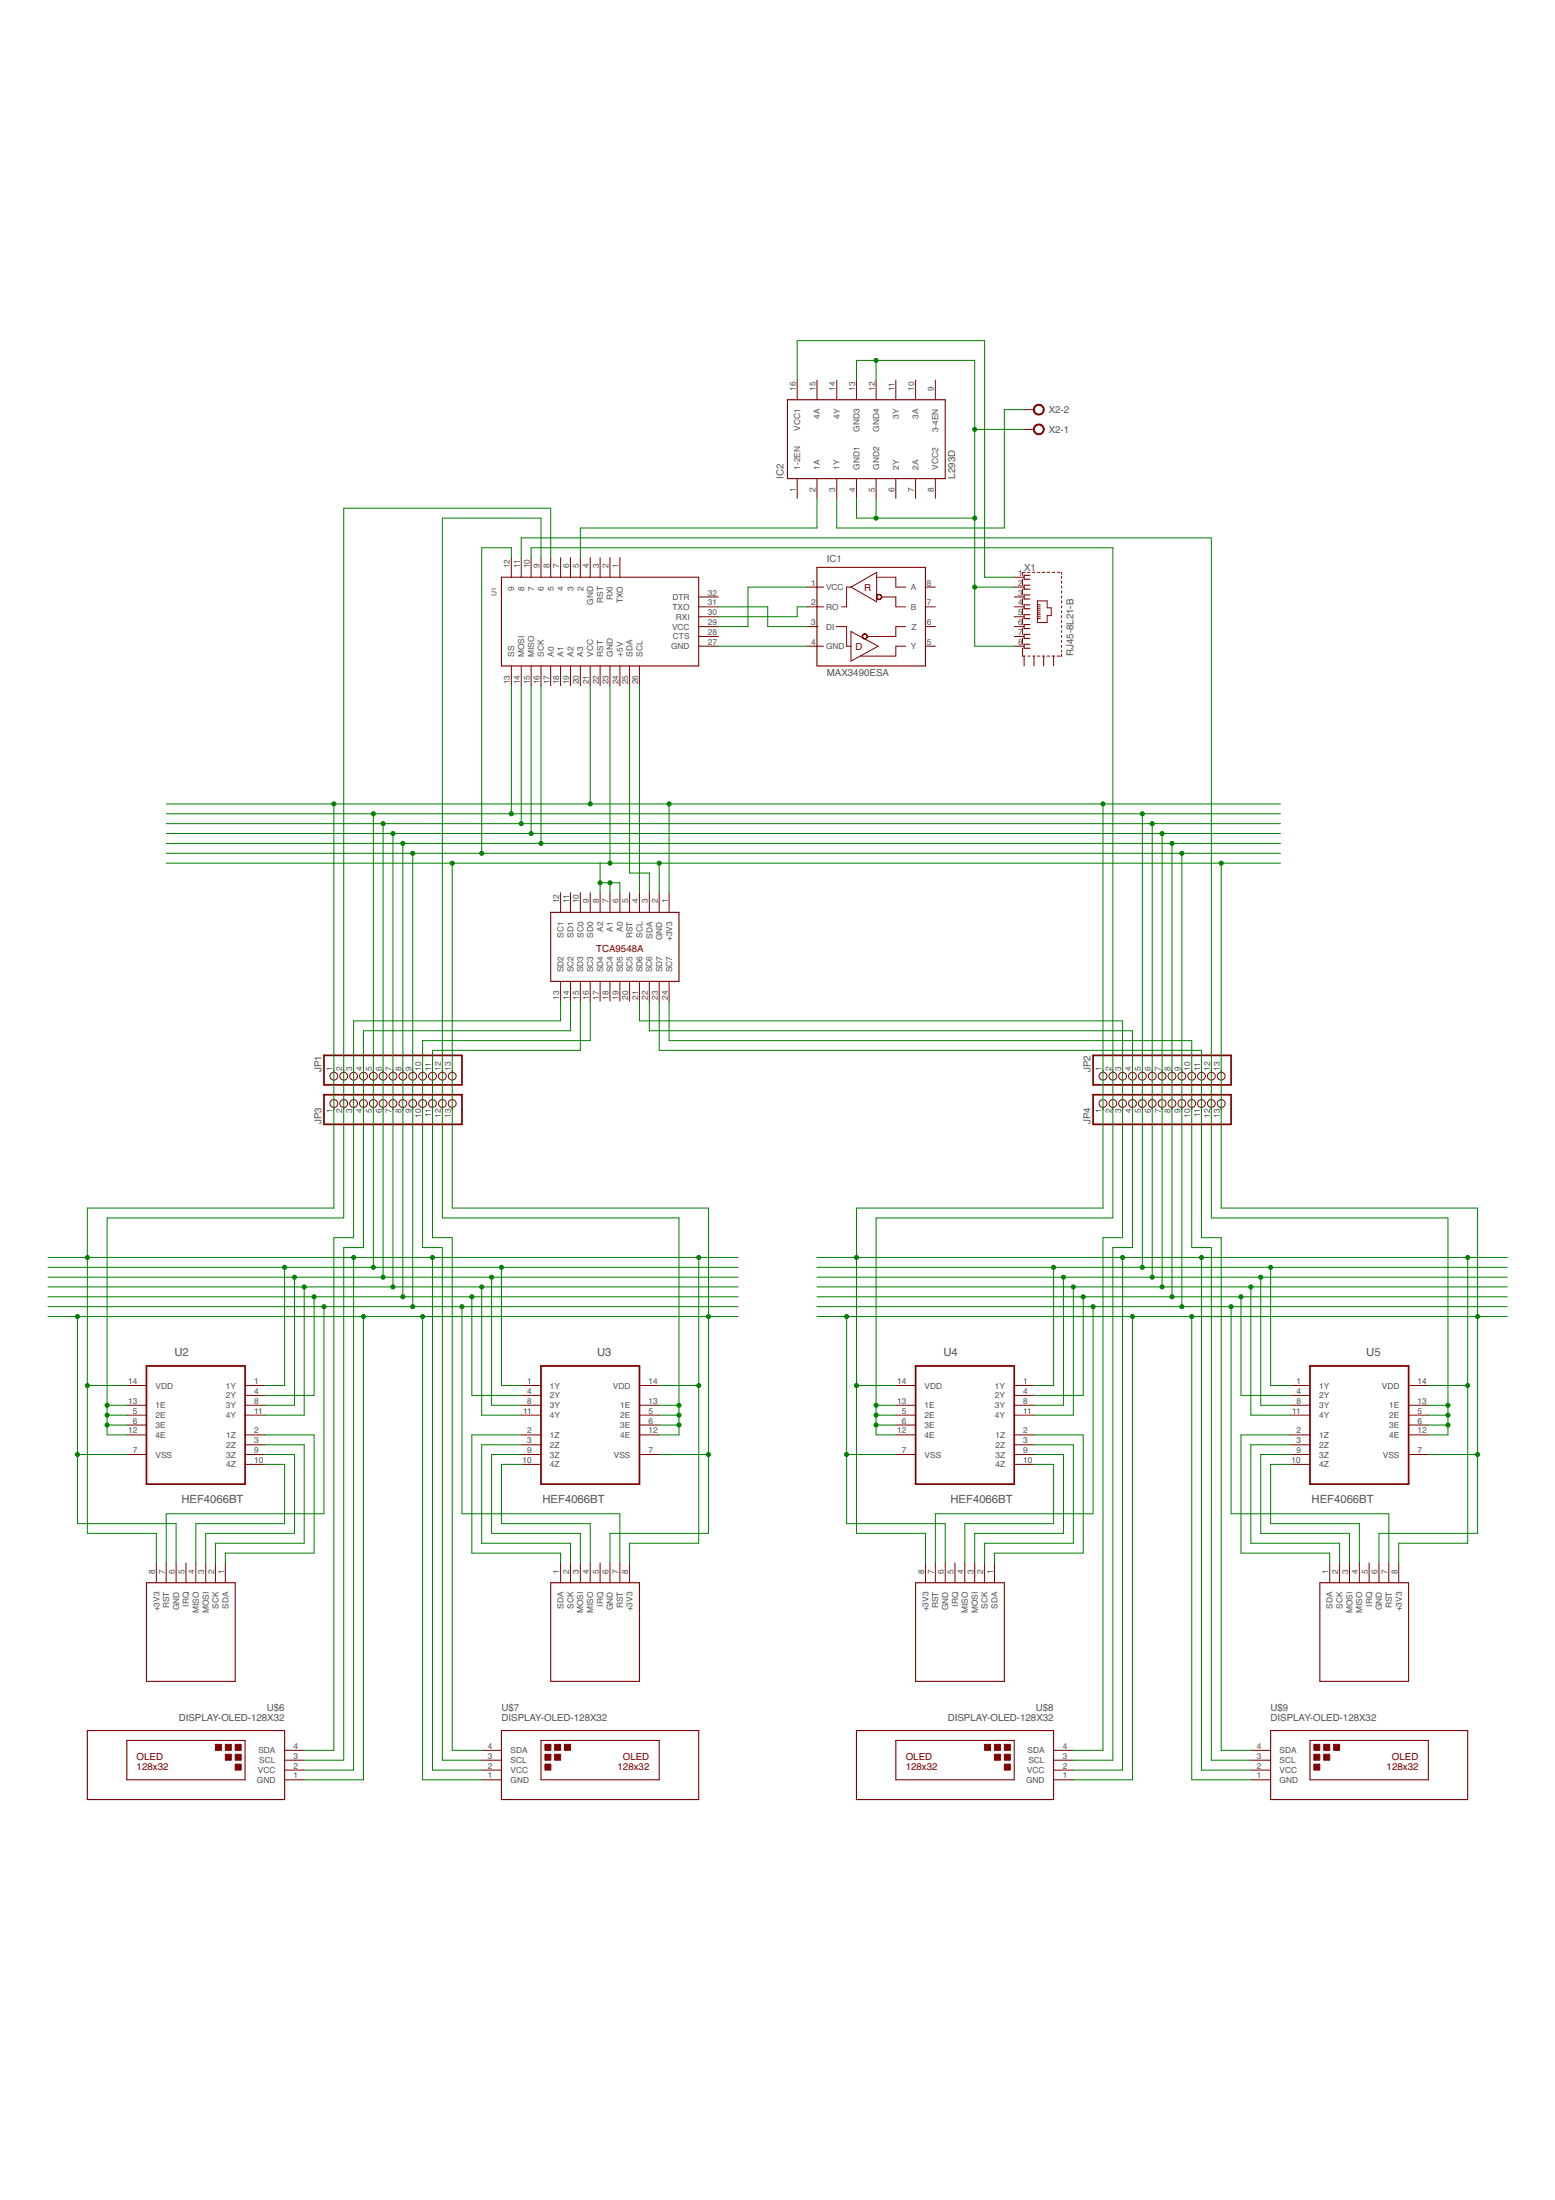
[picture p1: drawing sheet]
<svg xmlns="http://www.w3.org/2000/svg" width="210mm" height="297mm" viewBox="0 0 210 297" stroke-linecap="round" stroke-linejoin="round" font-family="sans-serif">
<g fill="none" stroke="#800000" stroke-width=".13">
<path d="M107.6 51.3v2.7M110.3 51.3v2.7M112.9 51.3v2.7M115.6 51.3v2.7M118.3 51.3v2.7M120.9 51.3v2.7M123.6 51.3v2.7M126.3 51.3v2.7M138.2 58h1.4M138.2 55.3h1.4M69 75.3v2.6M70.4 75.3v2.6"/>
<path d="M71.7 75.3v2.6M73 75.3v2.6M74.3 75.3v2.6M75.7 75.3v2.6M77 75.3v2.6M78.3 75.3v2.6M79.7 75.3v2.6M81 75.3v2.6M82.3 75.3v2.6M83.7 75.3v2.6M107.6 64.6v2.7M108.9 79.3h2.3"/>
<path d="M110.3 64.6v2.7M112.9 64.6v2.7M114.9 79.3l3.4-2v4zM114.9 79.3h-.6v2.6h-.7M115.6 64.6v2.7M118.3 77.9h2.6v1.4h1.4M118.3 64.6v2.7M120.9 64.6v2.7M123.6 64.6v2.7M124.9 79.3h1.4M126.3 64.6v2.7M136.9 79.3h1.3"/>
<path d="M136.9 77.9h1.3M138 78.2v.8M138 79.5v.8M138.4 77.3h-.4v.4M138.7 77.3h.3M139.4 77.3h.3M140 77.3h.4M140.7 77.3h.3M141.4 77.3h.3M142 77.3h.4M142.7 77.3h.4M143.3 77.3v.2"/>
<path d="M143.3 77.8v.3M143.3 78.5v.2M143.3 79.1v.3M143.3 79.8v.3M69 89.9v2.7M70.4 89.9v2.7M71.7 89.9v2.7M73 89.9v2.7M74.3 89.9v2.7M75.7 89.9v2.7M77 89.9v2.7M78.3 89.9v2.7"/>
<path d="M79.7 89.9v2.7M81 89.9v2.7M82.3 89.9v2.7M83.7 89.9v2.7M85 89.9v2.7M86.3 89.9v2.7M94.3 87.2h2.7M94.3 85.9h2.7M94.3 84.6h2.7M94.3 83.3h2.7M94.3 81.9h2.7M94.3 80.6h2.7"/>
<path d="M108.9 87.2h2.2M108.9 84.6h1.5M108.9 81.9h2.3M112.9 84.6h1.4v2.6h.6M114.9 85.3l3.6 1.9-3.6 2.1zM119.1 80.6h1.8v1.3h1.4M122.3 87.2h-1.4v1.4h-4.8M122.3 84.6h-1.4v1.3h-3.8M124.9 87.2h1.4M124.9 84.6h1.4M124.9 81.9h1.4M136.9 87.2h1.3"/>
<path d="M136.9 85.9h1.3M136.9 84.6h1.3M136.9 83.3h1.3M136.9 81.9h1.3M136.9 80.6h1.3M138 87.5v1.1h.4M138 80.9v.8M138 82.2v.8M138 83.5v.8M138 84.9v.8M138 86.2v.8M138.2 88.6v1.3"/>
<path d="M138.8 88.6h.2M139.4 88.6h.3M139.6 88.6v1.3M140 83.3h.4M140 81.9h.4M140 88.6h.4M140 81.1h1.4v1h.5v1h-.5v1h-1.4zM140 81.7h.4M140 82.2h.4M140 82.5h.4M140 82.7h.4M140 83h.4"/>
<path d="M140 83.5h.4M140.7 88.6h.3M140.9 88.6v1.3M141.4 88.6h.3M142 88.6h.4M142.2 88.6v1.3M142.7 88.6h.3M143.3 88.3v.3h-.1M143.3 80.5v.2M143.3 81.1v.3M143.3 81.8v.3M143.3 82.5v.2"/>
<path d="M143.3 83.1v.3M143.3 83.8v.3M143.3 84.5v.2M143.3 85.1v.3M143.3 85.8v.3M143.3 86.5v.2M143.3 87.1v.3M143.3 87.8v.3M75.7 120.5v2.7M75.7 132.5v2.7M77 120.5v2.7M77 132.5v2.7"/>
<path d="M78.3 120.5v2.7M78.3 132.5v2.7M79.7 120.5v2.7M79.7 132.5v2.7M81 120.5v2.7M81 132.5v2.7M82.3 120.5v2.7M82.3 132.5v2.7M83.7 120.5v2.7M83.7 132.5v2.7M85 120.5v2.7M85 132.5v2.7"/>
<path d="M86.3 120.5v2.7M86.3 132.5v2.7M87.7 120.5v2.7M87.7 132.5v2.7M89 120.5v2.7M89 132.5v2.7M90.3 120.5v2.7M90.3 132.5v2.7M45.1 144.5v.3M45.1 149.5v.3M46.4 144.5v.3M46.4 149.5v.3"/>
<path d="M47.7 144.5v.3M47.7 149.5v.3M49.1 144.5v.3M49.1 149.5v.3M50.4 144.5v.3M50.4 149.5v.3M51.7 144.5v.3M51.7 149.5v.3M53 144.5v.3M53 149.5v.3M54.4 144.5v.3M54.4 149.5v.3"/>
<path d="M55.7 144.5v.3M55.7 149.5v.3M57 144.5v.3M57 149.5v.3M58.4 144.5v.3M58.4 149.5v.3M59.7 144.5v.3M59.7 149.5v.3M61 144.5v.3M61 149.5v.3M148.9 144.5v.3M148.9 149.5v.3"/>
<path d="M150.2 144.5v.3M150.2 149.5v.3M151.5 144.5v.3M151.5 149.5v.3M152.9 144.5v.3M152.9 149.5v.3M154.2 144.5v.3M154.2 149.5v.3M155.5 144.5v.3M155.5 149.5v.3M156.9 144.5v.3M156.9 149.5v.3"/>
<path d="M158.2 144.5v.3M158.2 149.5v.3M159.5 144.5v.3M159.5 149.5v.3M160.9 144.5v.3M160.9 149.5v.3M162.2 144.5v.3M162.2 149.5v.3M163.5 144.5v.3M163.5 149.5v.3M164.8 144.5v.3M164.8 149.5v.3"/>
<path d="M17.1 187.1h2.7M17.1 189.7h2.7M17.1 191.1h2.7M17.1 192.4h2.7M17.1 193.7h2.7M17.1 196.4h2.7M33.1 187.1h2.7M33.1 189.7h2.7M33.1 191.1h2.7M33.1 193.7h2.7M33.1 196.4h2.7M33.1 188.4h2.7"/>
<path d="M33.1 195.1h2.7M33.1 197.7h2.7M70.4 187.1h2.6M70.4 189.7h2.6M70.4 191.1h2.6M70.4 193.7h2.6M70.4 196.4h2.6M70.4 188.4h2.6M70.4 195.1h2.6M70.4 197.7h2.6M86.3 187.1h2.7M86.3 189.7h2.7"/>
<path d="M86.3 191.1h2.7M86.3 192.4h2.7M86.3 193.7h2.7M86.3 196.4h2.7M120.9 187.1h2.7M120.9 189.7h2.7M120.9 191.1h2.7M120.9 192.4h2.7M120.9 193.7h2.7M120.9 196.4h2.7M136.9 187.1h2.7M136.9 189.7h2.7"/>
<path d="M136.9 191.1h2.7M136.9 193.7h2.7M136.9 196.4h2.7M136.9 188.4h2.7M136.9 195.1h2.7M136.9 197.7h2.7M174.2 187.1h2.6M174.2 189.7h2.6M174.2 191.1h2.6M174.2 193.7h2.6M174.2 196.4h2.6M174.2 188.4h2.6"/>
<path d="M174.2 195.1h2.6M174.2 197.7h2.6M190.1 187.1h2.7M190.1 189.7h2.7M190.1 191.1h2.7M190.1 192.4h2.7M190.1 193.7h2.7M190.1 196.4h2.7M21.1 211v2.7M22.4 211v2.7M23.8 211v2.7M25.1 211v2.7"/>
<path d="M26.4 211v2.7M27.8 211v2.7M29.1 211v2.7M30.4 211v2.7M75.7 211v2.7M77 211v2.7M78.3 211v2.7M79.7 211v2.7M81 211v2.7M82.3 211v2.7M83.7 211v2.7M85 211v2.7"/>
<path d="M124.9 211v2.7M126.3 211v2.7M127.6 211v2.7M128.9 211v2.7M130.2 211v2.7M131.6 211v2.7M132.9 211v2.7M134.2 211v2.7M179.5 211v2.7M180.8 211v2.7M182.2 211v2.7M183.5 211v2.7"/>
<path d="M184.8 211v2.7M186.1 211v2.7M187.5 211v2.7M188.8 211v2.7M38.4 239h2.7M38.4 236.3h2.7M38.4 237.7h2.7M65 239h2.7M65 236.3h2.7M65 237.7h2.7M142.2 239h2.7M142.2 236.3h2.7"/>
<path d="M142.2 237.7h2.7M168.8 239h2.7M168.8 236.3h2.7M168.8 237.7h2.7M38.4 240.3h2.7M65 240.3h2.7M142.2 240.3h2.7M168.8 240.3h2.7"/>
<circle cx="45.1" cy="149" r=".53"/>
<circle cx="45.1" cy="145.3" r=".53"/>
<circle cx="46.4" cy="145.3" r=".53"/>
<circle cx="46.4" cy="149" r=".53"/>
<circle cx="47.7" cy="145.3" r=".53"/>
<circle cx="47.7" cy="149" r=".53"/>
<circle cx="49.1" cy="149" r=".53"/>
<circle cx="49.1" cy="145.3" r=".53"/>
<circle cx="50.4" cy="145.3" r=".53"/>
<circle cx="50.4" cy="149" r=".53"/>
<circle cx="51.7" cy="149" r=".53"/>
<circle cx="51.7" cy="145.3" r=".53"/>
<circle cx="53" cy="149" r=".53"/>
<circle cx="53" cy="145.3" r=".53"/>
<circle cx="54.4" cy="149" r=".53"/>
<circle cx="54.4" cy="145.3" r=".53"/>
<circle cx="55.7" cy="149" r=".53"/>
<circle cx="55.7" cy="145.3" r=".53"/>
<circle cx="57" cy="145.3" r=".53"/>
<circle cx="57" cy="149" r=".53"/>
<circle cx="58.4" cy="149" r=".53"/>
<circle cx="58.4" cy="145.3" r=".53"/>
<circle cx="59.7" cy="149" r=".53"/>
<circle cx="59.7" cy="145.3" r=".53"/>
<circle cx="61" cy="145.3" r=".53"/>
<circle cx="61" cy="149" r=".53"/>
<circle cx="148.9" cy="145.3" r=".53"/>
<circle cx="148.9" cy="149" r=".53"/>
<circle cx="150.2" cy="145.3" r=".53"/>
<circle cx="150.2" cy="149" r=".53"/>
<circle cx="151.5" cy="149" r=".53"/>
<circle cx="151.5" cy="145.3" r=".53"/>
<circle cx="152.9" cy="149" r=".53"/>
<circle cx="152.9" cy="145.3" r=".53"/>
<circle cx="154.2" cy="145.3" r=".53"/>
<circle cx="154.2" cy="149" r=".53"/>
<circle cx="155.5" cy="145.3" r=".53"/>
<circle cx="155.5" cy="149" r=".53"/>
<circle cx="156.9" cy="149" r=".53"/>
<circle cx="156.9" cy="145.3" r=".53"/>
<circle cx="158.2" cy="149" r=".53"/>
<circle cx="158.2" cy="145.3" r=".53"/>
<circle cx="159.5" cy="149" r=".53"/>
<circle cx="159.5" cy="145.3" r=".53"/>
<circle cx="160.9" cy="149" r=".53"/>
<circle cx="160.9" cy="145.3" r=".53"/>
<circle cx="162.2" cy="149" r=".53"/>
<circle cx="162.2" cy="145.3" r=".53"/>
<circle cx="163.5" cy="145.3" r=".53"/>
<circle cx="163.5" cy="149" r=".53"/>
<circle cx="164.8" cy="149" r=".53"/>
<circle cx="164.8" cy="145.3" r=".53"/>
</g>
<g fill="none" stroke="#800000" stroke-width=".15">
<path d="M106.3 54h21.3v10.6h-21.3zM67.7 77.9h26.6v12h-26.6zM110.3 76.6h14.6v13.3h-14.6zM139 77.7h-.8v.5h.8M139 79h-.8v.5h.8M139 80.3h-.8v.6h.8M139 81.7h-.8v.5h.8M139 83h-.8v.5h.8M139 84.3h-.8v.6h.8M139 85.7h-.8v.5h.8M139 87h-.8v.5h.8M74.3 123.2h17.4v9.3h-17.4z"/>
<path d="M19.8 213.7h11.9v13.3h-11.9zM74.3 213.7h12v13.3h-12zM123.6 213.7h12v13.3h-12zM178.2 213.7h11.9v13.3h-11.9zM11.8 233.7h26.6v9.3h-26.6zM17.1 235h16v5.3h-16zM67.7 233.7h26.6v9.3h-26.6zM73 235h16v5.3h-16zM115.6 233.7h26.6v9.3h-26.6zM120.9 235h16v5.3h-16zM171.5 233.7h26.6v9.3h-26.6zM176.8 235h16v5.3h-16z"/>
</g>
<g fill="#800000" stroke="#800000" stroke-width=".13">
<path d="M118.4 80.3a.37 .37 0 0 1 .6 .1 .37 .37 0 0 1-.3 .6 .37 .37 0 0 1-.4-.4 .32 .32 0 0 1 .4-.3 .32 .32 0 0 1 .2 .5 .33 .33 0 0 1-.5 0 .33 .33 0 0 1 0-.5z" fill-rule="evenodd"/>
<path d="M116.5 85.6a.37 .37 0 0 1 .6 .2 .37 .37 0 0 1-.3 .5 .37 .37 0 0 1-.4-.4 .32 .32 0 0 1 .4-.3 .32 .32 0 0 1 .2 .5 .34 .34 0 0 1-.5 0 .34 .34 0 0 1 0-.5z" fill-rule="evenodd"/>
<path d="M139.7 57.5a.73 .73 0 0 1 1.1 .1 .73 .73 0 0 1-.4 1.1 .73 .73 0 0 1-.9-.7h.1a.61 .61 0 0 1 .9-.5 .61 .61 0 0 1 .1 1 .61 .61 0 0 1-.9-.3l-.1-.2h-.1z" fill-rule="evenodd"/>
<path d="M139.7 54.8a.73 .73 0 0 1 1.1 .1 .73 .73 0 0 1-.4 1.1 .73 .73 0 0 1-.9-.7h.1a.61 .61 0 0 1 .9-.5 .61 .61 0 0 1 .1 1 .61 .61 0 0 1-.9-.3l-.1-.2h-.1z" fill-rule="evenodd"/>
</g>
<path d="M43.7 142.5h18.7v4h-18.7zM43.7 147.8h18.7v4h-18.7zM147.6 142.5h18.6v4h-18.6zM147.6 147.8h18.6v4h-18.6zM19.8 184.4h13.3v16h-13.3zM73 184.4h13.3v16h-13.3zM123.6 184.4h13.3v16h-13.3zM176.8 184.4h13.3v16h-13.3z" fill="none" stroke="#800000" stroke-width=".23"/>
<g fill="#800000" stroke="#800000" stroke-width=".13">
<path d="M31.7 235.5h.9v.8h-.9z"/>
<path d="M30.4 235.5h.8v.8h-.8z"/>
<path d="M31.7 236.9h.9v.8h-.9z"/>
<path d="M29.1 235.5h.8v.8h-.8z"/>
<path d="M31.7 238.2h.9v.8h-.9z"/>
<path d="M30.4 236.9h.8v.8h-.8z"/>
<path d="M73.6 235.5h.8v.8h-.8z"/>
<path d="M74.9 235.5h.8v.8h-.8z"/>
<path d="M73.6 236.9h.8v.8h-.8z"/>
<path d="M76.2 235.5h.8v.8h-.8z"/>
<path d="M73.6 238.2h.8v.8h-.8z"/>
<path d="M74.9 236.9h.8v.8h-.8z"/>
<path d="M135.6 235.5h.8v.8h-.8z"/>
<path d="M134.2 235.5h.8v.8h-.8z"/>
<path d="M135.6 236.9h.8v.8h-.8z"/>
<path d="M132.9 235.5h.8v.8h-.8z"/>
<path d="M135.6 238.2h.8v.8h-.8z"/>
<path d="M134.2 236.9h.8v.8h-.8z"/>
<path d="M177.4 235.5h.8v.8h-.8z"/>
<path d="M178.7 235.5h.8v.8h-.8z"/>
<path d="M177.4 236.9h.8v.8h-.8z"/>
<path d="M180 235.5h.8v.8h-.8z"/>
<path d="M177.4 238.2h.8v.8h-.8z"/>
<path d="M178.7 236.9h.8v.8h-.8z"/>
</g>
<g fill="none" stroke="#008000" stroke-width=".13">
<path d="M107.6 51.3v-5.3h25.3v31.9h4M115.6 51.3v-2.6h16v38.5h5.3M118.3 48.7v2.6M131.6 58h6.6M138.2 55.3h-2.6v16h-22.7v-4M69 75.3v-1.3h-4v41.2M70.4 75.3v-2.7h93.1v91.8h32v29.3h-2.7M71.7 75.3v-1.3h78.5v90.4h-31.9v29.3h2.6M73 75.3v-5.3h-13.3v94.4h32v29.3h-2.7M74.3 75.3v-6.7h-27.9v95.8h-31.9v29.3h2.6M108.9 79.3h-7.9v5.3h-4M110.3 67.3v4h-32v4"/>
<path d="M115.6 67.3v2.7h16M118.3 67.3v2.7M131.6 79.3h5.3M69 92.6v17.3M70.4 92.6v18.6M71.7 92.6v19.9M73 92.6v21.3M79.7 92.6v15.9M82.3 92.6v23.9M85 92.6v25.3h2.7v2.6M86.3 92.6v27.9M97 81.9h6.6v2.7h5.3"/>
<path d="M97 87.2h11.9M108.9 81.9h-1.3v1.4h-10.6M22.4 111.2h150.4M22.4 109.9h150.4M22.4 112.5h150.4M22.4 113.9h150.4M22.4 115.2h150.4M22.4 108.5h150.4M22.4 116.5h150.4M45.1 108.5v54.6h-33.3v43.9h9.3v4M50.4 109.9v61.2M51.7 111.2v61.2"/>
<path d="M53 112.5v61.3M54.4 113.9v61.2M55.7 115.2v61.2M61 116.5v46.6h34.6v43.9h-13.3v4M81 119.2h2.7v1.3M81 116.5v4M82.3 119.2v1.3M89 116.5v4M90.3 108.5v12M148.9 108.5v54.6h-33.3v43.9h9.3v4M154.2 109.9v61.2M155.5 111.2v61.2"/>
<path d="M156.9 112.5v61.3M158.2 113.9v61.2M159.5 115.2v61.2M164.8 116.5v46.6h34.7v43.9h-13.4v4M75.7 135.2v2.6h-28v29.3h-2.6v69.2h-4M77 135.2v4h-27.9v29.2h-2.7v69.3h-5.3M78.3 135.2v6.6h-19.9v25.3h2.6v69.2h4M79.7 135.2v5.3h-22.7v27.9h2.7v69.3h5.3M86.3 135.2v2.6h65.2v29.3h-2.6v69.2h-4M87.7 135.2v4h65.2v29.2h-2.7v69.3h-5.3M89 135.2v6.6h73.2v25.3h2.6v69.2h4M90.3 135.2v5.3h70.6v27.9h2.6v69.3h5.3"/>
<path d="M6.5 172.4h93.1M6.5 171.1h93.1M6.5 173.8h93.1M6.5 175.1h93.1M6.5 176.4h93.1M6.5 169.8h93.1M6.5 177.8h93.1M10.5 177.8v27.9h13.3v5.3M38.4 171.1v16h-2.6M39.8 172.4v17.3h-4M41.1 173.8v17.3h-5.3M42.4 175.1v13.3h-6.6"/>
<path d="M43.7 176.4v28h-21.3v6.6M47.7 169.8v69.2h-6.6M49.1 177.8v62.5h-8M57 177.8v62.5h8M58.4 169.8v69.2h6.6M62.4 176.4v28h21.3v6.6M63.7 175.1v13.3h6.7M65 173.8v17.3h5.4M66.4 172.4v17.3h4M67.7 171.1v16h2.7M94.3 169.8v38.6h-9.3v2.6M110.3 172.4h93.2"/>
<path d="M110.3 171.1h93.2M110.3 173.8h93.2M110.3 175.1h93.2M110.3 176.4h93.2M110.3 169.8h93.2M110.3 177.8h93.2M114.3 177.8v27.9h13.3v5.3M142.2 171.1v16h-2.6M143.6 172.4v17.3h-4M144.9 173.8v17.3h-5.3M146.2 175.1v13.3h-6.6M147.6 176.4v28h-21.3v6.6"/>
<path d="M151.5 169.8v69.2h-6.6M152.9 177.8v62.5h-8M160.9 177.8v62.5h7.9M162.2 169.8v69.2h6.6M166.2 176.4v28h21.3v6.6M167.5 175.1v13.3h6.7M168.8 173.8v17.3h5.4M170.2 172.4v17.3h4M171.5 171.1v16h2.7M198.1 169.8v38.6h-9.3v2.6M10.5 196.4h6.6M11.8 187.1h5.3"/>
<path d="M14.5 189.7h2.6M14.5 191.1h2.6M14.5 192.4h2.6M35.8 196.4h4v10.6h-12v4M35.8 197.7h2.6v8h-12v5.3M35.8 195.1h5.3v13.3h-12v2.6M35.8 193.7h6.6v16h-12v1.3M70.4 196.4h-4v10.6h11.9v4M70.4 197.7h-2.7v8h12v5.3M70.4 195.1h-5.4v13.3h12v2.6M70.4 193.7h-6.7v16h12v1.3M89 189.7h2.7"/>
<path d="M89 187.1h5.3M89 191.1h2.7M89 196.4h6.6M89 192.4h2.7M114.3 196.4h6.6M115.6 187.1h5.3M118.3 189.7h2.6M118.3 191.1h2.6M118.3 192.4h2.6M139.6 196.4h4v10.6h-12v4M139.6 197.7h2.6v8h-12v5.3M139.6 195.1h5.3v13.3h-12v2.6"/>
<path d="M139.6 193.7h6.6v16h-12v1.3M174.2 196.4h-4v10.6h12v4M174.2 197.7h-2.7v8h12v5.3M174.2 195.1h-5.4v13.3h12v2.6M174.2 193.7h-6.7v16h12v1.3M192.8 189.7h2.7M192.8 187.1h5.3M192.8 191.1h2.7M192.8 196.4h6.7M192.8 192.4h2.7"/>
</g>
<g fill="#008000" stroke="#008000" stroke-width=".13">
<circle cx="70.4" cy="111.2" r=".28"/>
<circle cx="51.7" cy="111.2" r=".28"/>
<circle cx="39.8" cy="172.4" r=".28"/>
<circle cx="66.4" cy="172.4" r=".28"/>
<circle cx="51.7" cy="172.4" r=".28"/>
<circle cx="143.6" cy="172.4" r=".28"/>
<circle cx="170.2" cy="172.4" r=".28"/>
<circle cx="155.5" cy="172.4" r=".28"/>
<circle cx="155.5" cy="111.2" r=".28"/>
<circle cx="69" cy="109.9" r=".28"/>
<circle cx="50.4" cy="109.9" r=".28"/>
<circle cx="38.4" cy="171.1" r=".28"/>
<circle cx="67.7" cy="171.1" r=".28"/>
<circle cx="50.4" cy="171.1" r=".28"/>
<circle cx="142.2" cy="171.1" r=".28"/>
<circle cx="171.5" cy="171.1" r=".28"/>
<circle cx="154.2" cy="171.1" r=".28"/>
<circle cx="154.2" cy="109.9" r=".28"/>
<circle cx="71.7" cy="112.5" r=".28"/>
<circle cx="53" cy="112.5" r=".28"/>
<circle cx="41.1" cy="173.8" r=".28"/>
<circle cx="65" cy="173.8" r=".28"/>
<circle cx="53" cy="173.8" r=".28"/>
<circle cx="144.9" cy="173.8" r=".28"/>
<circle cx="168.8" cy="173.8" r=".28"/>
<circle cx="156.9" cy="173.8" r=".28"/>
<circle cx="156.9" cy="112.5" r=".28"/>
<circle cx="73" cy="113.9" r=".28"/>
<circle cx="54.4" cy="113.9" r=".28"/>
<circle cx="42.4" cy="175.1" r=".28"/>
<circle cx="63.7" cy="175.1" r=".28"/>
<circle cx="54.4" cy="175.1" r=".28"/>
<circle cx="146.2" cy="175.1" r=".28"/>
<circle cx="167.5" cy="175.1" r=".28"/>
<circle cx="158.2" cy="175.1" r=".28"/>
<circle cx="158.2" cy="113.9" r=".28"/>
<circle cx="65" cy="115.2" r=".28"/>
<circle cx="55.7" cy="115.2" r=".28"/>
<circle cx="43.7" cy="176.4" r=".28"/>
<circle cx="62.4" cy="176.4" r=".28"/>
<circle cx="55.7" cy="176.4" r=".28"/>
<circle cx="147.6" cy="176.4" r=".28"/>
<circle cx="166.2" cy="176.4" r=".28"/>
<circle cx="159.5" cy="176.4" r=".28"/>
<circle cx="159.5" cy="115.2" r=".28"/>
<circle cx="79.7" cy="108.5" r=".28"/>
<circle cx="90.3" cy="108.5" r=".28"/>
<circle cx="45.1" cy="108.5" r=".28"/>
<circle cx="11.8" cy="187.1" r=".28"/>
<circle cx="11.8" cy="169.8" r=".28"/>
<circle cx="47.7" cy="169.8" r=".28"/>
<circle cx="58.4" cy="169.8" r=".28"/>
<circle cx="94.3" cy="169.8" r=".28"/>
<circle cx="94.3" cy="187.1" r=".28"/>
<circle cx="115.6" cy="187.1" r=".28"/>
<circle cx="115.6" cy="169.8" r=".28"/>
<circle cx="151.5" cy="169.8" r=".28"/>
<circle cx="162.2" cy="169.8" r=".28"/>
<circle cx="198.1" cy="169.8" r=".28"/>
<circle cx="198.1" cy="187.1" r=".28"/>
<circle cx="148.9" cy="108.5" r=".28"/>
<circle cx="82.3" cy="116.5" r=".28"/>
<circle cx="89" cy="116.5" r=".28"/>
<circle cx="81" cy="119.2" r=".28"/>
<circle cx="82.3" cy="119.2" r=".28"/>
<circle cx="61" cy="116.5" r=".28"/>
<circle cx="10.5" cy="196.4" r=".28"/>
<circle cx="10.5" cy="177.8" r=".28"/>
<circle cx="49.1" cy="177.8" r=".28"/>
<circle cx="57" cy="177.8" r=".28"/>
<circle cx="95.6" cy="177.8" r=".28"/>
<circle cx="95.6" cy="196.4" r=".28"/>
<circle cx="114.3" cy="196.4" r=".28"/>
<circle cx="114.3" cy="177.8" r=".28"/>
<circle cx="152.9" cy="177.8" r=".28"/>
<circle cx="160.9" cy="177.8" r=".28"/>
<circle cx="199.5" cy="177.8" r=".28"/>
<circle cx="199.5" cy="196.4" r=".28"/>
<circle cx="164.8" cy="116.5" r=".28"/>
<circle cx="14.5" cy="189.7" r=".28"/>
<circle cx="14.5" cy="191.1" r=".28"/>
<circle cx="14.5" cy="192.4" r=".28"/>
<circle cx="91.7" cy="189.7" r=".28"/>
<circle cx="91.7" cy="191.1" r=".28"/>
<circle cx="91.7" cy="192.4" r=".28"/>
<circle cx="118.3" cy="70" r=".28"/>
<circle cx="118.3" cy="48.7" r=".28"/>
<circle cx="131.6" cy="70" r=".28"/>
<circle cx="131.6" cy="79.3" r=".28"/>
<circle cx="131.6" cy="58" r=".28"/>
<circle cx="118.3" cy="189.7" r=".28"/>
<circle cx="118.3" cy="191.1" r=".28"/>
<circle cx="118.3" cy="192.4" r=".28"/>
<circle cx="195.5" cy="189.7" r=".28"/>
<circle cx="195.5" cy="191.1" r=".28"/>
<circle cx="195.5" cy="192.4" r=".28"/>
</g>
<g font-size="1.5" fill="#505050">
<text x="23.5" y="183.1">U2</text>
<text x="80.6" y="183.1">U3</text>
<text x="127.4" y="183.1">U4</text>
<text x="184.4" y="183.1">U5</text>
<text x="24.5" y="203">HEF4066BT</text>
<text x="73.2" y="203">HEF4066BT</text>
<text x="128.3" y="203">HEF4066BT</text>
<text x="177" y="203">HEF4066BT</text>
</g>
<g font-size="1.3" fill="#505050">
<text x="141.6" y="58.4">X2-1</text>
<text x="141.6" y="55.8">X2-2</text>
<text x="105.8" y="64.6" transform="rotate(-90 105.8 64.6)">IC2</text>
<text x="128.9" y="64.6" transform="rotate(-90 128.9 64.6)">L293D</text>
<text x="111.6" y="75.9">IC1</text>
<text x="138.2" y="77.1">X1</text>
<text x="144.9" y="88.6" transform="rotate(-90 144.9 88.6)">RJ45-8L21-B</text>
<text x="111.6" y="91.3">MAX3490ESA</text>
<text x="43.4" y="144.8" transform="rotate(-90 43.4 144.8)">JP1</text>
<text x="147.2" y="144.8" transform="rotate(-90 147.2 144.8)">JP2</text>
<text x="43.4" y="151.8" transform="rotate(-90 43.4 151.8)">JP3</text>
<text x="147.2" y="151.8" transform="rotate(-90 147.2 151.8)">JP4</text>
<text x="24.1" y="232.3">DISPLAY-OLED-128X32</text>
<text x="36" y="231">U$6</text>
<text x="67.7" y="232.3">DISPLAY-OLED-128X32</text>
<text x="67.7" y="231">U$7</text>
<text x="127.9" y="232.3">DISPLAY-OLED-128X32</text>
<text x="139.8" y="231">U$8</text>
<text x="171.5" y="232.3">DISPLAY-OLED-128X32</text>
<text x="171.5" y="231">U$9</text>
</g>
<g font-size="1.3" fill="#800000">
<text x="116.7" y="79.8">R</text>
<text x="115.5" y="87.8">D</text>
<text x="80.5" y="128.5">TCA9548A</text>
<text x="18.4" y="239">128x32</text>
<text x="18.4" y="237.7">OLED</text>
<text x="83.4" y="239">128x32</text>
<text x="84.1" y="237.7">OLED</text>
<text x="122.3" y="239">128x32</text>
<text x="122.3" y="237.7">OLED</text>
<text x="187.2" y="239">128x32</text>
<text x="187.9" y="237.7">OLED</text>
</g>
<g font-size="1.1" fill="#505050">
<text x="107.4" y="52.8" transform="rotate(-90 107.4 52.8)">16</text>
<text x="110.1" y="52.8" transform="rotate(-90 110.1 52.8)">15</text>
<text x="112.8" y="52.8" transform="rotate(-90 112.8 52.8)">14</text>
<text x="115.4" y="52.8" transform="rotate(-90 115.4 52.8)">13</text>
<text x="118.1" y="52.8" transform="rotate(-90 118.1 52.8)">12</text>
<text x="120.7" y="52.8" transform="rotate(-90 120.7 52.8)">11</text>
<text x="123.4" y="52.8" transform="rotate(-90 123.4 52.8)">10</text>
<text x="126.1" y="52.8" transform="rotate(-90 126.1 52.8)">9</text>
<text x="108" y="58.2" transform="rotate(-90 108 58.2)">VCC1</text>
<text x="110.7" y="56.6" transform="rotate(-90 110.7 56.6)">4A</text>
<text x="113.3" y="56.6" transform="rotate(-90 113.3 56.6)">4Y</text>
<text x="116" y="58.3" transform="rotate(-90 116 58.3)">GND3</text>
<text x="118.7" y="58.3" transform="rotate(-90 118.7 58.3)">GND4</text>
<text x="121.3" y="56.6" transform="rotate(-90 121.3 56.6)">3Y</text>
<text x="124" y="56.6" transform="rotate(-90 124 56.6)">3A</text>
<text x="126.7" y="58.4" transform="rotate(-90 126.7 58.4)">3-4EN</text>
<text x="108" y="63.4" transform="rotate(-90 108 63.4)">1-2EN</text>
<text x="110.7" y="63.4" transform="rotate(-90 110.7 63.4)">1A</text>
<text x="113.3" y="63.4" transform="rotate(-90 113.3 63.4)">1Y</text>
<text x="116" y="63.4" transform="rotate(-90 116 63.4)">GND1</text>
<text x="118.7" y="63.4" transform="rotate(-90 118.7 63.4)">GND2</text>
<text x="121.3" y="63.4" transform="rotate(-90 121.3 63.4)">2Y</text>
<text x="124" y="63.4" transform="rotate(-90 124 63.4)">2A</text>
<text x="126.7" y="63.4" transform="rotate(-90 126.7 63.4)">VCC2</text>
<text x="107.4" y="66.5" transform="rotate(-90 107.4 66.5)">1</text>
<text x="110.1" y="66.5" transform="rotate(-90 110.1 66.5)">2</text>
<text x="112.8" y="66.5" transform="rotate(-90 112.8 66.5)">3</text>
<text x="115.4" y="66.5" transform="rotate(-90 115.4 66.5)">4</text>
<text x="118.1" y="66.5" transform="rotate(-90 118.1 66.5)">5</text>
<text x="120.7" y="66.5" transform="rotate(-90 120.7 66.5)">6</text>
<text x="123.4" y="66.5" transform="rotate(-90 123.4 66.5)">7</text>
<text x="126.1" y="66.5" transform="rotate(-90 126.1 66.5)">8</text>
<text x="68.8" y="76.7" transform="rotate(-90 68.8 76.7)">12</text>
<text x="70.2" y="76.7" transform="rotate(-90 70.2 76.7)">11</text>
<text x="71.5" y="76.7" transform="rotate(-90 71.5 76.7)">10</text>
<text x="72.8" y="76.7" transform="rotate(-90 72.8 76.7)">9</text>
<text x="74.2" y="76.7" transform="rotate(-90 74.2 76.7)">8</text>
<text x="75.5" y="76.7" transform="rotate(-90 75.5 76.7)">7</text>
<text x="76.8" y="76.7" transform="rotate(-90 76.8 76.7)">6</text>
<text x="78.2" y="76.7" transform="rotate(-90 78.2 76.7)">5</text>
<text x="79.5" y="76.7" transform="rotate(-90 79.5 76.7)">4</text>
<text x="80.8" y="76.7" transform="rotate(-90 80.8 76.7)">3</text>
<text x="82.1" y="76.7" transform="rotate(-90 82.1 76.7)">2</text>
<text x="83.5" y="76.7" transform="rotate(-90 83.5 76.7)">1</text>
<text x="137.4" y="77.8">1</text>
<text x="69.4" y="79.8" transform="rotate(-90 69.4 79.8)">9</text>
<text x="70.8" y="79.8" transform="rotate(-90 70.8 79.8)">8</text>
<text x="72.1" y="79.8" transform="rotate(-90 72.1 79.8)">7</text>
<text x="73.4" y="79.8" transform="rotate(-90 73.4 79.8)">6</text>
<text x="74.8" y="79.8" transform="rotate(-90 74.8 79.8)">5</text>
<text x="76.1" y="79.8" transform="rotate(-90 76.1 79.8)">4</text>
<text x="77.4" y="79.8" transform="rotate(-90 77.4 79.8)">3</text>
<text x="78.7" y="79.8" transform="rotate(-90 78.7 79.8)">2</text>
<text x="80.1" y="81.7" transform="rotate(-90 80.1 81.7)">GND</text>
<text x="81.4" y="81.4" transform="rotate(-90 81.4 81.4)">RST</text>
<text x="82.7" y="81" transform="rotate(-90 82.7 81)">RXI</text>
<text x="84.1" y="81.5" transform="rotate(-90 84.1 81.5)">TXO</text>
<text x="90.8" y="82.3">TXO</text>
<text x="90.8" y="81">DTR</text>
<text x="91.2" y="83.7">RXI</text>
<text x="95.5" y="83.1">30</text>
<text x="95.5" y="81.7">31</text>
<text x="95.5" y="80.4">32</text>
<text x="109.5" y="79.1">1</text>
<text x="109.5" y="81.7">2</text>
<text x="111.5" y="79.7">VCC</text>
<text x="111.5" y="82.3">RO</text>
<text x="123" y="82.3">B</text>
<text x="123" y="79.7">A</text>
<text x="125.1" y="81.7">7</text>
<text x="125.1" y="79.1">8</text>
<text x="137.4" y="79.1">2</text>
<text x="137.4" y="80.4">3</text>
<text x="137.4" y="81.7">4</text>
<text x="137.4" y="83.1">5</text>
<text x="69.4" y="88.7" transform="rotate(-90 69.4 88.7)">SS</text>
<text x="70.8" y="88.7" transform="rotate(-90 70.8 88.7)">MOSI</text>
<text x="72.1" y="88.7" transform="rotate(-90 72.1 88.7)">MISO</text>
<text x="73.4" y="88.7" transform="rotate(-90 73.4 88.7)">SCK</text>
<text x="74.7" y="88.7" transform="rotate(-90 74.7 88.7)">A0</text>
<text x="76.1" y="88.7" transform="rotate(-90 76.1 88.7)">A1</text>
<text x="77.4" y="88.7" transform="rotate(-90 77.4 88.7)">A2</text>
<text x="78.7" y="88.7" transform="rotate(-90 78.7 88.7)">A3</text>
<text x="80.1" y="88.7" transform="rotate(-90 80.1 88.7)">VCC</text>
<text x="81.4" y="88.7" transform="rotate(-90 81.4 88.7)">RST</text>
<text x="82.7" y="88.7" transform="rotate(-90 82.7 88.7)">GND</text>
<text x="84.1" y="88.7" transform="rotate(-90 84.1 88.7)">+5V</text>
<text x="85.4" y="88.7" transform="rotate(-90 85.4 88.7)">SDA</text>
<text x="86.7" y="88.7" transform="rotate(-90 86.7 88.7)">SCL</text>
<text x="90.6" y="87.7">GND</text>
<text x="90.7" y="85">VCC</text>
<text x="90.8" y="86.3">CTS</text>
<text x="95.5" y="87.1">27</text>
<text x="95.5" y="85.7">28</text>
<text x="95.5" y="84.4">29</text>
<text x="109.5" y="84.4">3</text>
<text x="109.5" y="87.1">4</text>
<text x="111.5" y="85">DI</text>
<text x="111.5" y="87.7">GND</text>
<text x="123" y="87.7">Y</text>
<text x="123" y="85">Z</text>
<text x="125.1" y="84.4">6</text>
<text x="125.1" y="87.1">5</text>
<text x="137.4" y="84.4">6</text>
<text x="137.4" y="85.7">7</text>
<text x="137.4" y="87.1">8</text>
<text x="68.8" y="92.4" transform="rotate(-90 68.8 92.4)">13</text>
<text x="70.2" y="92.4" transform="rotate(-90 70.2 92.4)">14</text>
<text x="71.5" y="92.4" transform="rotate(-90 71.5 92.4)">15</text>
<text x="72.8" y="92.4" transform="rotate(-90 72.8 92.4)">16</text>
<text x="74.2" y="92.4" transform="rotate(-90 74.2 92.4)">17</text>
<text x="75.5" y="92.4" transform="rotate(-90 75.5 92.4)">18</text>
<text x="76.8" y="92.4" transform="rotate(-90 76.8 92.4)">19</text>
<text x="78.2" y="92.4" transform="rotate(-90 78.2 92.4)">20</text>
<text x="79.5" y="92.4" transform="rotate(-90 79.5 92.4)">21</text>
<text x="80.8" y="92.4" transform="rotate(-90 80.8 92.4)">22</text>
<text x="82.1" y="92.4" transform="rotate(-90 82.1 92.4)">23</text>
<text x="83.5" y="92.4" transform="rotate(-90 83.5 92.4)">24</text>
<text x="84.8" y="92.4" transform="rotate(-90 84.8 92.4)">25</text>
<text x="86.1" y="92.4" transform="rotate(-90 86.1 92.4)">26</text>
<text x="75.5" y="122" transform="rotate(-90 75.5 122)">12</text>
<text x="76.8" y="122" transform="rotate(-90 76.8 122)">11</text>
<text x="78.2" y="122" transform="rotate(-90 78.2 122)">10</text>
<text x="79.5" y="122" transform="rotate(-90 79.5 122)">9</text>
<text x="80.8" y="122" transform="rotate(-90 80.8 122)">8</text>
<text x="81.4" y="125.8" transform="rotate(-90 81.4 125.8)">A2</text>
<text x="82.1" y="122" transform="rotate(-90 82.1 122)">7</text>
<text x="82.7" y="125.8" transform="rotate(-90 82.7 125.8)">A1</text>
<text x="83.5" y="122" transform="rotate(-90 83.5 122)">6</text>
<text x="84.1" y="125.8" transform="rotate(-90 84.1 125.8)">A0</text>
<text x="84.8" y="122" transform="rotate(-90 84.8 122)">5</text>
<text x="86.1" y="122" transform="rotate(-90 86.1 122)">4</text>
<text x="87.5" y="122" transform="rotate(-90 87.5 122)">3</text>
<text x="88.8" y="122" transform="rotate(-90 88.8 122)">2</text>
<text x="90.1" y="122" transform="rotate(-90 90.1 122)">1</text>
<text x="76.1" y="131.3" transform="rotate(-90 76.1 131.3)">SD2</text>
<text x="76.1" y="126.6" transform="rotate(-90 76.1 126.6)">SC1</text>
<text x="77.4" y="131.3" transform="rotate(-90 77.4 131.3)">SC2</text>
<text x="77.4" y="126.6" transform="rotate(-90 77.4 126.6)">SD1</text>
<text x="78.7" y="131.3" transform="rotate(-90 78.7 131.3)">SD3</text>
<text x="78.7" y="126.6" transform="rotate(-90 78.7 126.6)">SC0</text>
<text x="80.1" y="131.3" transform="rotate(-90 80.1 131.3)">SC3</text>
<text x="80.1" y="126.6" transform="rotate(-90 80.1 126.6)">SD0</text>
<text x="81.4" y="131.3" transform="rotate(-90 81.4 131.3)">SD4</text>
<text x="82.7" y="131.3" transform="rotate(-90 82.7 131.3)">SC4</text>
<text x="84.1" y="131.3" transform="rotate(-90 84.1 131.3)">SD5</text>
<text x="85.4" y="131.3" transform="rotate(-90 85.4 131.3)">SC5</text>
<text x="85.4" y="126.7" transform="rotate(-90 85.4 126.7)">RST</text>
<text x="86.7" y="131.3" transform="rotate(-90 86.7 131.3)">SD6</text>
<text x="86.7" y="126.6" transform="rotate(-90 86.7 126.6)">SCL</text>
<text x="88.1" y="131.3" transform="rotate(-90 88.1 131.3)">SC6</text>
<text x="88.1" y="126.7" transform="rotate(-90 88.1 126.7)">SDA</text>
<text x="89.4" y="131.3" transform="rotate(-90 89.4 131.3)">SD7</text>
<text x="89.4" y="126.9" transform="rotate(-90 89.4 126.9)">GND</text>
<text x="90.7" y="131.3" transform="rotate(-90 90.7 131.3)">SC7</text>
<text x="90.7" y="127.1" transform="rotate(-90 90.7 127.1)">+3V3</text>
<text x="75.5" y="135" transform="rotate(-90 75.5 135)">13</text>
<text x="76.8" y="135" transform="rotate(-90 76.8 135)">14</text>
<text x="78.2" y="135" transform="rotate(-90 78.2 135)">15</text>
<text x="79.5" y="135" transform="rotate(-90 79.5 135)">16</text>
<text x="80.8" y="135" transform="rotate(-90 80.8 135)">17</text>
<text x="82.1" y="135" transform="rotate(-90 82.1 135)">18</text>
<text x="83.5" y="135" transform="rotate(-90 83.5 135)">19</text>
<text x="84.8" y="135" transform="rotate(-90 84.8 135)">20</text>
<text x="86.1" y="135" transform="rotate(-90 86.1 135)">21</text>
<text x="87.5" y="135" transform="rotate(-90 87.5 135)">22</text>
<text x="88.8" y="135" transform="rotate(-90 88.8 135)">23</text>
<text x="90.1" y="135" transform="rotate(-90 90.1 135)">24</text>
<text x="44.9" y="144.6" transform="rotate(-90 44.9 144.6)">1</text>
<text x="46.2" y="144.6" transform="rotate(-90 46.2 144.6)">2</text>
<text x="47.5" y="144.6" transform="rotate(-90 47.5 144.6)">3</text>
<text x="48.9" y="144.6" transform="rotate(-90 48.9 144.6)">4</text>
<text x="50.2" y="144.6" transform="rotate(-90 50.2 144.6)">5</text>
<text x="51.5" y="144.6" transform="rotate(-90 51.5 144.6)">6</text>
<text x="52.9" y="144.6" transform="rotate(-90 52.9 144.6)">7</text>
<text x="54.2" y="144.6" transform="rotate(-90 54.2 144.6)">8</text>
<text x="55.5" y="144.6" transform="rotate(-90 55.5 144.6)">9</text>
<text x="56.9" y="144.6" transform="rotate(-90 56.9 144.6)">10</text>
<text x="58.2" y="144.6" transform="rotate(-90 58.2 144.6)">11</text>
<text x="59.5" y="144.6" transform="rotate(-90 59.5 144.6)">12</text>
<text x="60.8" y="144.6" transform="rotate(-90 60.8 144.6)">13</text>
<text x="148.7" y="144.6" transform="rotate(-90 148.7 144.6)">1</text>
<text x="150" y="144.6" transform="rotate(-90 150 144.6)">2</text>
<text x="151.4" y="144.6" transform="rotate(-90 151.4 144.6)">3</text>
<text x="152.7" y="144.6" transform="rotate(-90 152.7 144.6)">4</text>
<text x="154" y="144.6" transform="rotate(-90 154 144.6)">5</text>
<text x="155.3" y="144.6" transform="rotate(-90 155.3 144.6)">6</text>
<text x="156.7" y="144.6" transform="rotate(-90 156.7 144.6)">7</text>
<text x="158" y="144.6" transform="rotate(-90 158 144.6)">8</text>
<text x="159.3" y="144.6" transform="rotate(-90 159.3 144.6)">9</text>
<text x="160.7" y="144.6" transform="rotate(-90 160.7 144.6)">10</text>
<text x="162" y="144.6" transform="rotate(-90 162 144.6)">11</text>
<text x="163.3" y="144.6" transform="rotate(-90 163.3 144.6)">12</text>
<text x="164.7" y="144.6" transform="rotate(-90 164.7 144.6)">13</text>
<text x="44.9" y="150.3" transform="rotate(-90 44.9 150.3)">1</text>
<text x="46.2" y="150.3" transform="rotate(-90 46.2 150.3)">2</text>
<text x="47.5" y="150.3" transform="rotate(-90 47.5 150.3)">3</text>
<text x="48.9" y="150.3" transform="rotate(-90 48.9 150.3)">4</text>
<text x="50.2" y="150.3" transform="rotate(-90 50.2 150.3)">5</text>
<text x="51.5" y="150.3" transform="rotate(-90 51.5 150.3)">6</text>
<text x="52.9" y="150.3" transform="rotate(-90 52.9 150.3)">7</text>
<text x="54.2" y="150.3" transform="rotate(-90 54.2 150.3)">8</text>
<text x="55.5" y="150.3" transform="rotate(-90 55.5 150.3)">9</text>
<text x="56.9" y="151" transform="rotate(-90 56.9 151)">10</text>
<text x="58.2" y="150.9" transform="rotate(-90 58.2 150.9)">11</text>
<text x="59.5" y="151" transform="rotate(-90 59.5 151)">12</text>
<text x="60.8" y="151" transform="rotate(-90 60.8 151)">13</text>
<text x="148.7" y="150.3" transform="rotate(-90 148.7 150.3)">1</text>
<text x="150" y="150.3" transform="rotate(-90 150 150.3)">2</text>
<text x="151.4" y="150.3" transform="rotate(-90 151.4 150.3)">3</text>
<text x="152.7" y="150.3" transform="rotate(-90 152.7 150.3)">4</text>
<text x="154" y="150.3" transform="rotate(-90 154 150.3)">5</text>
<text x="155.3" y="150.3" transform="rotate(-90 155.3 150.3)">6</text>
<text x="156.7" y="150.3" transform="rotate(-90 156.7 150.3)">7</text>
<text x="158" y="150.3" transform="rotate(-90 158 150.3)">8</text>
<text x="159.3" y="150.3" transform="rotate(-90 159.3 150.3)">9</text>
<text x="160.7" y="151" transform="rotate(-90 160.7 151)">10</text>
<text x="162" y="150.9" transform="rotate(-90 162 150.9)">11</text>
<text x="163.3" y="151" transform="rotate(-90 163.3 151)">12</text>
<text x="164.7" y="151" transform="rotate(-90 164.7 151)">13</text>
<text x="17.3" y="186.9">14</text>
<text x="17.3" y="189.6">13</text>
<text x="17.9" y="190.9">5</text>
<text x="21" y="187.5">VDD</text>
<text x="21" y="190.1">1E</text>
<text x="21" y="191.5">2E</text>
<text x="30.5" y="187.5">1Y</text>
<text x="30.5" y="188.8">2Y</text>
<text x="30.5" y="190.1">3Y</text>
<text x="30.5" y="191.5">4Y</text>
<text x="34.3" y="186.9">1</text>
<text x="34.3" y="188.2">4</text>
<text x="34.3" y="189.6">8</text>
<text x="34.3" y="190.9">11</text>
<text x="70.6" y="190.9">11</text>
<text x="71.2" y="186.9">1</text>
<text x="71.2" y="188.2">4</text>
<text x="71.2" y="189.6">8</text>
<text x="74.2" y="187.5">1Y</text>
<text x="74.2" y="188.8">2Y</text>
<text x="74.2" y="190.1">3Y</text>
<text x="74.2" y="191.5">4Y</text>
<text x="82.7" y="187.5">VDD</text>
<text x="83.7" y="190.1">1E</text>
<text x="83.7" y="191.5">2E</text>
<text x="87.5" y="186.9">14</text>
<text x="87.5" y="189.6">13</text>
<text x="87.5" y="190.9">5</text>
<text x="121.1" y="186.9">14</text>
<text x="121.1" y="189.6">13</text>
<text x="121.8" y="190.9">5</text>
<text x="124.8" y="187.5">VDD</text>
<text x="124.8" y="190.1">1E</text>
<text x="124.8" y="191.5">2E</text>
<text x="134.3" y="187.5">1Y</text>
<text x="134.3" y="188.8">2Y</text>
<text x="134.3" y="190.1">3Y</text>
<text x="134.3" y="191.5">4Y</text>
<text x="138.1" y="186.9">1</text>
<text x="138.1" y="188.2">4</text>
<text x="138.1" y="189.6">8</text>
<text x="138.1" y="190.9">11</text>
<text x="174.4" y="190.9">11</text>
<text x="175" y="186.9">1</text>
<text x="175" y="188.2">4</text>
<text x="175" y="189.6">8</text>
<text x="178.1" y="187.5">1Y</text>
<text x="178.1" y="188.8">2Y</text>
<text x="178.1" y="190.1">3Y</text>
<text x="178.1" y="191.5">4Y</text>
<text x="186.5" y="187.5">VDD</text>
<text x="187.5" y="190.1">1E</text>
<text x="187.5" y="191.5">2E</text>
<text x="191.4" y="186.9">14</text>
<text x="191.4" y="189.6">13</text>
<text x="191.4" y="190.9">5</text>
<text x="17.3" y="193.5">12</text>
<text x="17.9" y="192.2">6</text>
<text x="17.9" y="196.2">7</text>
<text x="21" y="192.8">3E</text>
<text x="21" y="194.1">4E</text>
<text x="21" y="196.8">VSS</text>
<text x="30.5" y="194.1">1Z</text>
<text x="30.5" y="195.5">2Z</text>
<text x="30.5" y="196.8">3Z</text>
<text x="34.3" y="193.5">2</text>
<text x="34.3" y="194.9">3</text>
<text x="34.3" y="196.2">9</text>
<text x="34.3" y="197.5">10</text>
<text x="70.5" y="197.5">10</text>
<text x="71.2" y="193.5">2</text>
<text x="71.2" y="194.9">3</text>
<text x="71.2" y="196.2">9</text>
<text x="74.2" y="194.1">1Z</text>
<text x="74.2" y="195.5">2Z</text>
<text x="74.2" y="196.8">3Z</text>
<text x="82.9" y="196.8">VSS</text>
<text x="83.7" y="192.8">3E</text>
<text x="83.7" y="194.1">4E</text>
<text x="87.5" y="192.2">6</text>
<text x="87.5" y="193.5">12</text>
<text x="87.5" y="196.2">7</text>
<text x="121.1" y="193.5">12</text>
<text x="121.8" y="192.2">6</text>
<text x="121.8" y="196.2">7</text>
<text x="124.8" y="192.8">3E</text>
<text x="124.8" y="194.1">4E</text>
<text x="124.8" y="196.8">VSS</text>
<text x="134.4" y="194.1">1Z</text>
<text x="134.4" y="195.5">2Z</text>
<text x="134.4" y="196.8">3Z</text>
<text x="138.1" y="193.5">2</text>
<text x="138.1" y="194.9">3</text>
<text x="138.1" y="196.2">9</text>
<text x="138.1" y="197.5">10</text>
<text x="174.4" y="197.5">10</text>
<text x="175" y="193.5">2</text>
<text x="175" y="194.9">3</text>
<text x="175" y="196.2">9</text>
<text x="178.1" y="194.1">1Z</text>
<text x="178.1" y="195.5">2Z</text>
<text x="178.1" y="196.8">3Z</text>
<text x="186.7" y="196.8">VSS</text>
<text x="187.5" y="192.8">3E</text>
<text x="187.5" y="194.1">4E</text>
<text x="191.4" y="192.2">6</text>
<text x="191.4" y="193.5">12</text>
<text x="191.4" y="196.2">7</text>
<text x="30.5" y="198.1">4Z</text>
<text x="74.2" y="198.1">4Z</text>
<text x="134.4" y="198.1">4Z</text>
<text x="178.1" y="198.1">4Z</text>
<text x="20.9" y="212.5" transform="rotate(-90 20.9 212.5)">8</text>
<text x="22.3" y="212.5" transform="rotate(-90 22.3 212.5)">7</text>
<text x="23.6" y="212.5" transform="rotate(-90 23.6 212.5)">6</text>
<text x="24.9" y="212.5" transform="rotate(-90 24.9 212.5)">5</text>
<text x="26.2" y="212.5" transform="rotate(-90 26.2 212.5)">4</text>
<text x="27.6" y="212.5" transform="rotate(-90 27.6 212.5)">3</text>
<text x="28.9" y="212.5" transform="rotate(-90 28.9 212.5)">2</text>
<text x="30.2" y="212.5" transform="rotate(-90 30.2 212.5)">1</text>
<text x="75.5" y="212.5" transform="rotate(-90 75.5 212.5)">1</text>
<text x="76.8" y="212.5" transform="rotate(-90 76.8 212.5)">2</text>
<text x="78.2" y="212.5" transform="rotate(-90 78.2 212.5)">3</text>
<text x="79.5" y="212.5" transform="rotate(-90 79.5 212.5)">4</text>
<text x="80.8" y="212.5" transform="rotate(-90 80.8 212.5)">5</text>
<text x="82.1" y="212.5" transform="rotate(-90 82.1 212.5)">6</text>
<text x="83.5" y="212.5" transform="rotate(-90 83.5 212.5)">7</text>
<text x="84.8" y="212.5" transform="rotate(-90 84.8 212.5)">8</text>
<text x="124.7" y="212.5" transform="rotate(-90 124.7 212.5)">8</text>
<text x="126.1" y="212.5" transform="rotate(-90 126.1 212.5)">7</text>
<text x="127.4" y="212.5" transform="rotate(-90 127.4 212.5)">6</text>
<text x="128.7" y="212.5" transform="rotate(-90 128.7 212.5)">5</text>
<text x="130.1" y="212.5" transform="rotate(-90 130.1 212.5)">4</text>
<text x="131.4" y="212.5" transform="rotate(-90 131.4 212.5)">3</text>
<text x="132.7" y="212.5" transform="rotate(-90 132.7 212.5)">2</text>
<text x="134.1" y="212.5" transform="rotate(-90 134.1 212.5)">1</text>
<text x="179.3" y="212.5" transform="rotate(-90 179.3 212.5)">1</text>
<text x="180.6" y="212.5" transform="rotate(-90 180.6 212.5)">2</text>
<text x="182" y="212.5" transform="rotate(-90 182 212.5)">3</text>
<text x="183.3" y="212.5" transform="rotate(-90 183.3 212.5)">4</text>
<text x="184.6" y="212.5" transform="rotate(-90 184.6 212.5)">5</text>
<text x="186" y="212.5" transform="rotate(-90 186 212.5)">6</text>
<text x="187.3" y="212.5" transform="rotate(-90 187.3 212.5)">7</text>
<text x="188.6" y="212.5" transform="rotate(-90 188.6 212.5)">8</text>
<text x="21.5" y="217.6" transform="rotate(-90 21.5 217.6)">+3V3</text>
<text x="22.8" y="217.2" transform="rotate(-90 22.8 217.2)">RST</text>
<text x="24.2" y="217.4" transform="rotate(-90 24.2 217.4)">GND</text>
<text x="25.5" y="216.9" transform="rotate(-90 25.5 216.9)">IRQ</text>
<text x="26.8" y="217.8" transform="rotate(-90 26.8 217.8)">MISO</text>
<text x="28.2" y="217.8" transform="rotate(-90 28.2 217.8)">MOSI</text>
<text x="29.5" y="217.2" transform="rotate(-90 29.5 217.2)">SCK</text>
<text x="30.8" y="217.2" transform="rotate(-90 30.8 217.2)">SDA</text>
<text x="76.1" y="217.2" transform="rotate(-90 76.1 217.2)">SDA</text>
<text x="77.4" y="217.2" transform="rotate(-90 77.4 217.2)">SCK</text>
<text x="78.7" y="217.8" transform="rotate(-90 78.7 217.8)">MOSI</text>
<text x="80.1" y="217.8" transform="rotate(-90 80.1 217.8)">MISO</text>
<text x="81.4" y="216.9" transform="rotate(-90 81.4 216.9)">IRQ</text>
<text x="82.7" y="217.4" transform="rotate(-90 82.7 217.4)">GND</text>
<text x="84.1" y="217.2" transform="rotate(-90 84.1 217.2)">RST</text>
<text x="85.4" y="217.6" transform="rotate(-90 85.4 217.6)">+3V3</text>
<text x="125.3" y="217.6" transform="rotate(-90 125.3 217.6)">+3V3</text>
<text x="126.7" y="217.2" transform="rotate(-90 126.7 217.2)">RST</text>
<text x="128" y="217.4" transform="rotate(-90 128 217.4)">GND</text>
<text x="129.3" y="216.9" transform="rotate(-90 129.3 216.9)">IRQ</text>
<text x="130.7" y="217.8" transform="rotate(-90 130.7 217.8)">MISO</text>
<text x="132" y="217.8" transform="rotate(-90 132 217.8)">MOSI</text>
<text x="133.3" y="217.2" transform="rotate(-90 133.3 217.2)">SCK</text>
<text x="134.6" y="217.2" transform="rotate(-90 134.6 217.2)">SDA</text>
<text x="179.9" y="217.2" transform="rotate(-90 179.9 217.2)">SDA</text>
<text x="181.2" y="217.2" transform="rotate(-90 181.2 217.2)">SCK</text>
<text x="182.6" y="217.8" transform="rotate(-90 182.6 217.8)">MOSI</text>
<text x="183.9" y="217.8" transform="rotate(-90 183.9 217.8)">MISO</text>
<text x="185.2" y="216.9" transform="rotate(-90 185.2 216.9)">IRQ</text>
<text x="186.5" y="217.4" transform="rotate(-90 186.5 217.4)">GND</text>
<text x="187.9" y="217.2" transform="rotate(-90 187.9 217.2)">RST</text>
<text x="189.2" y="217.6" transform="rotate(-90 189.2 217.6)">+3V3</text>
<text x="34.8" y="239.4">VCC</text>
<text x="34.9" y="236.7">SDA</text>
<text x="35" y="238.1">SCL</text>
<text x="39.6" y="238.8">2</text>
<text x="39.6" y="236.1">4</text>
<text x="39.6" y="237.5">3</text>
<text x="65.9" y="238.8">2</text>
<text x="65.9" y="236.1">4</text>
<text x="65.9" y="237.5">3</text>
<text x="68.9" y="239.4">VCC</text>
<text x="68.9" y="236.7">SDA</text>
<text x="68.9" y="238.1">SCL</text>
<text x="138.6" y="239.4">VCC</text>
<text x="138.7" y="236.7">SDA</text>
<text x="138.8" y="238.1">SCL</text>
<text x="143.4" y="238.8">2</text>
<text x="143.4" y="236.1">4</text>
<text x="143.4" y="237.5">3</text>
<text x="169.7" y="238.8">2</text>
<text x="169.7" y="236.1">4</text>
<text x="169.7" y="237.5">3</text>
<text x="172.7" y="239.4">VCC</text>
<text x="172.7" y="236.7">SDA</text>
<text x="172.7" y="238.1">SCL</text>
<text x="34.7" y="240.7">GND</text>
<text x="39.6" y="240.1">1</text>
<text x="65.9" y="240.1">1</text>
<text x="68.9" y="240.7">GND</text>
<text x="138.5" y="240.7">GND</text>
<text x="143.4" y="240.1">1</text>
<text x="169.7" y="240.1">1</text>
<text x="172.7" y="240.7">GND</text>
</g>
<text font-size=".9" fill="#505050" x="67" y="80.5" transform="rotate(-90 67 80.5)">U1</text>
</svg>
